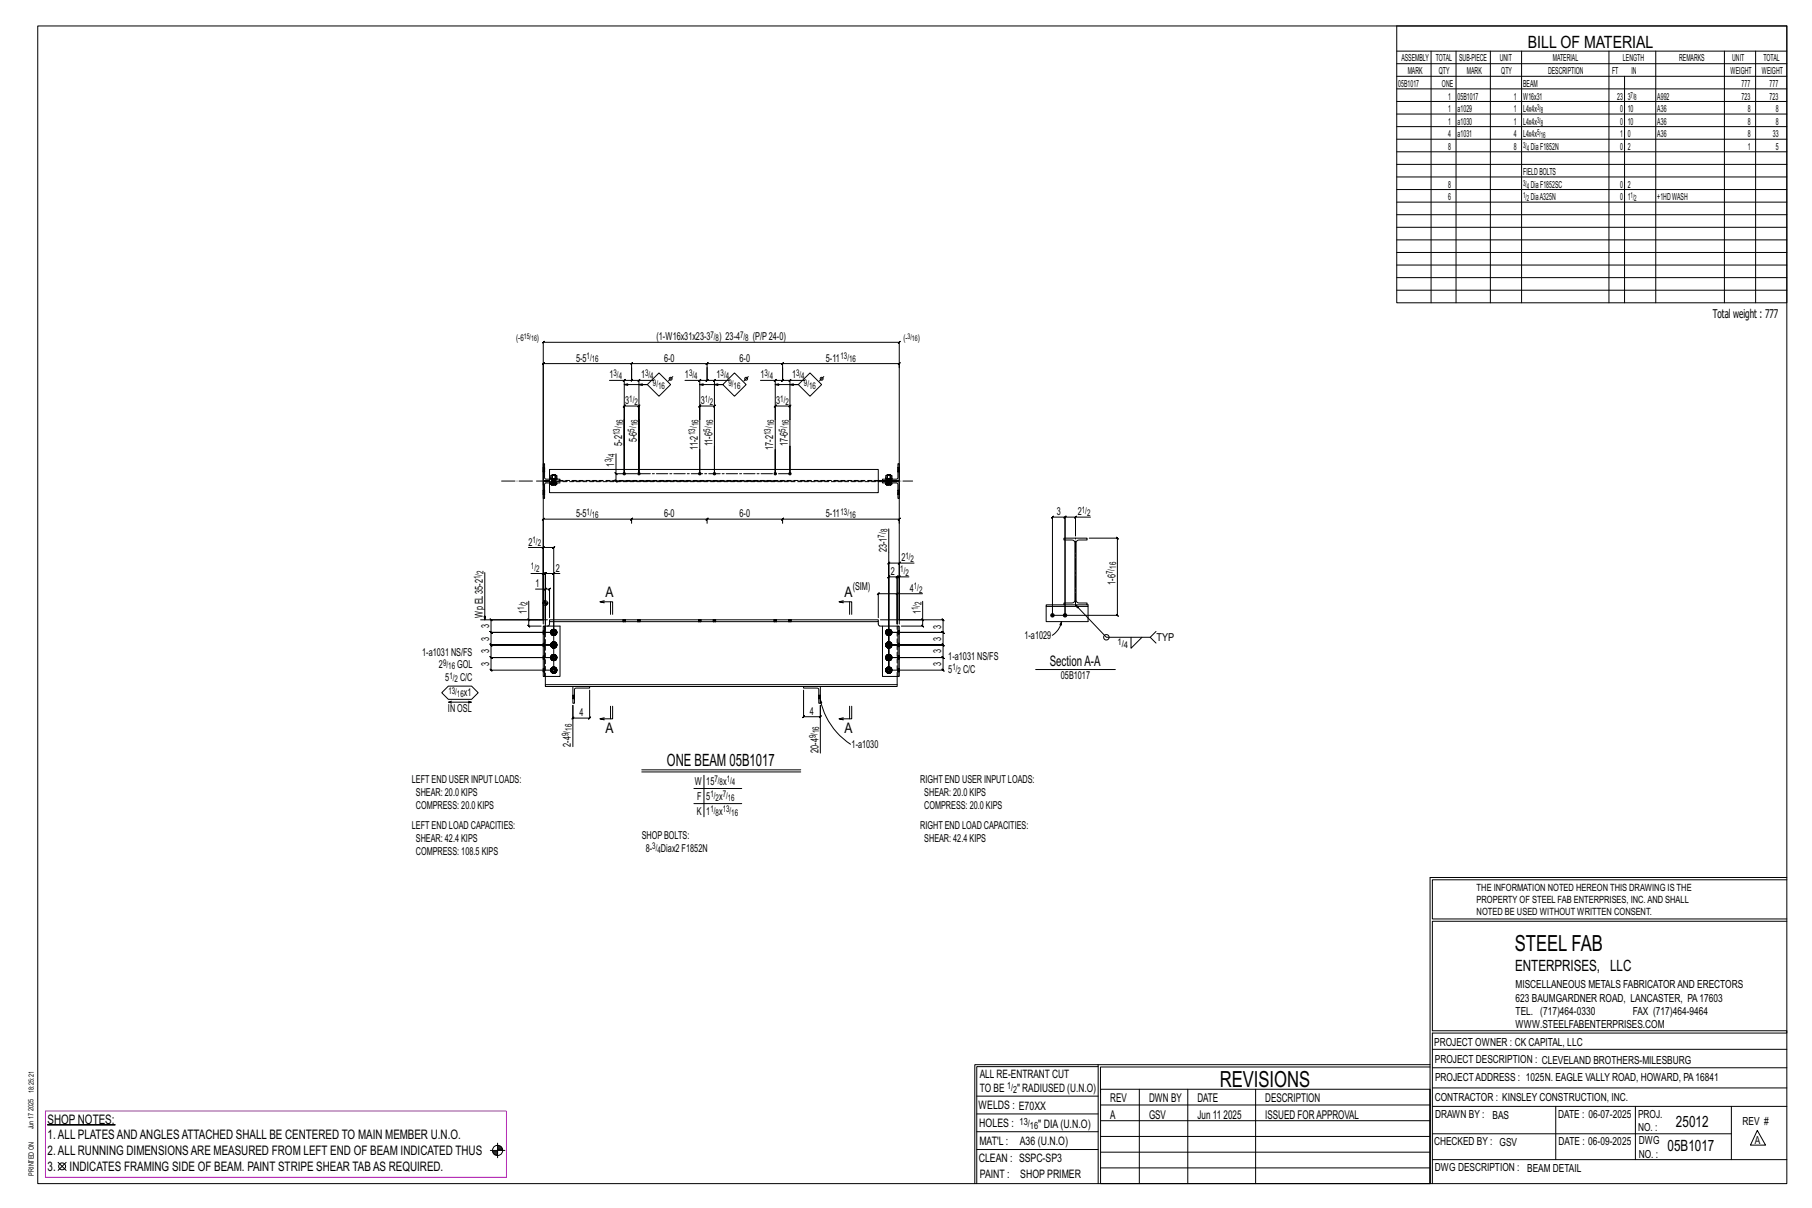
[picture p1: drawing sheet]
<svg xmlns="http://www.w3.org/2000/svg" width="914mm" height="610mm" viewBox="0 0 914 610" stroke-linecap="round" stroke-linejoin="round" font-family="sans-serif">
<g fill="#000" stroke="#000" stroke-width=".5">
<path d="M24 568h34z"/>
<circle cx="315" cy="239" r=".6"/>
<circle cx="322" cy="239" r=".6"/>
<circle cx="353" cy="239" r=".6"/>
<circle cx="361" cy="239" r=".6"/>
<circle cx="391" cy="239" r=".6"/>
<circle cx="399" cy="239" r=".6"/>
<circle cx="531" cy="311" r=".9"/>
<circle cx="537" cy="311" r=".9"/>
</g>
<g fill="none" stroke="#000" stroke-width=".5">
<path d="M19 13h883v584h-883zM705 13h197v140h-197zM705 26h197M705 32h197M705 39h197M722 26v127M735 26v127M752 26v127M768 26v127M812 26v127M820 39v114M836 26v127"/>
<path d="M870 26v127M886 26v127M705 45h197M705 51h197M705 58h197M705 64h197M705 70h197M705 77h197M705 83h197M705 89h197M705 96h197M705 102h197"/>
<path d="M705 108h197M705 115h197M705 121h197M705 127h197M705 134h197M705 140h197M705 146h197M308 192h7v47v-34l1-1-1 1h7l1-1-1 1v34v-47h8M315 192l1-1zM315 194h12h-5M319 183l-1 1 1-1zM319 186v6v-1l-1 1h1h-4"/>
<path d="M319 186v6h-1l1-1v1h3M319 186v-3l-1 1 1-1h-45h1l-1 1v-1v62M319 183h38l-1 1 1-1v3M322 192l1-1zM327 194l6-6 5 6-5 6zM340 190l-3 2M346 192h7v20v-7l1-1-1 1h8h-1l1-1v1v7M353 192l1-1zM353 194h12h-4M357 183l-1 1 1-1zM357 186v6v-1l-1 1h1h-4M357 186v6h-1l1-1v1h4"/>
<path d="M357 183h38l-1 1 1-1v3M360 192l1-1zM368 192h-7v20M371 188l6 6-6 6-6-6zM378 190l-3 2M384 192h7v20M391 194h12h-4M392 191l-1 1zM395 183l-1 1 1-1zM395 186v6v-1l-1 1h1h-4M395 186v6h-1l1-1v1h4M395 183h59l-1 1 1-1v3"/>
<path d="M398 192l1-1zM406 192h-7v20M409 188l6 6-6 6-6-6zM416 190l-2 2M353 212v27M361 212v27M391 212v-7l1-1-1 1h8h-1l1-1v1v7M391 212v27M399 212v27M274 236h.1M274 238h.1M275 236h.1"/>
<path d="M275 238h.1M277 237h166v12h-166zM310 239l1 1zM311 229v10h10M311 239v4l-1-1 1 1h84M315 225v-13v27M322 223v-11v27M353 227v12zM361 225v14zM453 236h.1M453 238h.1M454 236h.1"/>
<path d="M454 238h.1M274 247h.1M274 250h.1M275 247h.1M275 250h.1M276 243h-2v9h1v-8h2M277 242h-2v1h2M277 242l-2-1v-7h-1v8h2M278 241l3 1zM278 244h.1M278 241v-1h1v1M278 244v1"/>
<path d="M278 244h1h-1v1M279 242h.1M279 243h.1M279 244h.1M279 245v-1h2l-1 1M279 245l2-1-1 1M280 244h-1v1M280 241v-1h-1v-1l2 1v1M280 242h.1M280 243h.1M280 244h.1M281 244h.1"/>
<path d="M281 244l-1 1M443 242h10v1h-10M445 243h9v9h-1v-8h-8zM445 242h8v-8h1v8h-9zM447 241l3 1zM447 244h.1M447 241v-1h1v1M447 244l1 1M447 244h1h-1l1 1-1-1M448 242h.1M448 243h.1M448 244h.1"/>
<path d="M448 245v-1h2l-1 1M448 244h1M449 245l1-1-1 1M449 244l-1 1M449 241v-1h-1v-1l2 1v1M449 242h.1M449 243h.1M449 244h.1M450 244h.1M450 244l-1 1M453 247h.1M453 250h.1"/>
<path d="M454 247h.1M454 250h.1M267 276h7v37v-24h-6M274 277l1-1zM274 276h5v1l1-1h-1v62h-31v1l-1-1h1v-6l-1-1 1 1h31h-31l-1-1 1 1v-7v1l-1-1h1h31h-31v1l-1-1h1v-6v1l-1-1 1 1-1-1h1v-6l-1-1 1 1h26M319 264v-3l-1 1h1h-45l1-1-1 1v53M319 262h38h-1l1-1v3M319 261l-1 1zM357 262h38h-1l1-1v3M357 261l-1 1zM394 262l1-1zM395 262h59h-1l1-1v3"/>
<path d="M449 267v71v-54l-1 1 1-1h5M537 272h12v1h-5l-1 1v29l1 1h5v1h-12v-1h5v-1v-29v-1h-5zM543 261v-1l-1 1zM543 261h-6l1-1-1 1v50v-50l1-1-1 1h-6l1-1-1 1v50h33l-1-1 1 1v-39l-1-1 1 1h-14M550 261h-7v10M245 289v24M270 297h5v18M274 289h1l-1 1zM274 289h9M275 298l1-1zM275 297h2v1l1-1h-1v15M279 290l1-1z"/>
<path d="M279 289v30h-31h31M453 300v-1l-1 1zM453 300h-10l1-1-1 1v12M453 285l1-1zM454 291l-1 1zM454 291h-1l-1 1 1-1v24M459 291h-5v24M461 284h-7v29h22l-1-1 1 1v6h-1l1 1v-1h-27h27h-1l1 1v-1v6h-1l1 1v-1h-27h27h-1l1 1v-1v7l-1-1 1 1h-27h27l-1-1 1 1v6h-1l1 1v-1h-27v-47l-1 1 1-1h4l-1 1 1-1v24M466 300h-13v15M243 313h31M266 312l1 1zM267 303v10h9"/>
<path d="M267 313v3l-1-1 1 1h6M274 304h3M274 316h1v25h-1zM274 313v-140l1-1-1 1h180h-1l1-1v1v140M274 304h.1M275 303v1M275 316h8v25h-8M275 313v-24v1l1-1-1 1 1-1h-1v30M275 303v9M275 304v1M276 304v1M277 313h166v1h-166z"/>
<path d="M277 314v1l-1 1M278 319h.1M278 319v1M278 319v-1v1v1M279 320v1M279 318h-1M279 318h.1M279 318h1h1h-1M280 318l1 1v1M280 318h-1M280 320h1l-1 1-1-1M280 320h1"/>
<path d="M280 319v1M281 318v1h-1M281 319h.1M305 304h-2h6v6M305 303l-2 1M308 304v6M314 313h.1M314 314h.1M316 313h.1M316 314h.1M322 313h.1M322 314h.1"/>
<path d="M323 313h.1M323 314h.1M353 313h.1M353 314h.1M354 313h.1M354 314h.1M360 313h.1M360 314h.1M361 313h.1M361 314h.1M391 313h.1M391 314h.1"/>
<path d="M392 313h.1M392 314h.1M398 313h.1M398 314h.1M399 313h.1M399 314h.1M426 304h-3h7v6M426 303l-3 1M429 304v6M443 314l1 2h1M447 319h.1M447 319v1"/>
<path d="M448 319l-1-1v1v1h1M448 320l1 1M448 318h-1M449 318h-1M449 318h1h-1M449 318l1 1v1M449 320h1l-1 1v-1M449 320h1M450 319l-1 1M450 318v1h-1M450 319h.1M453 316h1v25h-1z"/>
<path d="M453 316h-8v25h8M465 312l1 1zM466 303v10h-22M466 313v3l-1-1 1 1h-11M528 306v8h21v-8M536 314v1h-1zM536 314a11 11 0 0 1-5 7M537 305h-9v1h21v-1M543 305l15 17h22l3-3M278 338h.1M278 332h.1M278 325h.1"/>
<path d="M278 331v1M278 339l1 1M278 333h1M278 327h1M278 320l1 1M278 338v1M278 325v1M278 338v-1v1v1M278 331v1v1v-1M278 325v-1v1v2v-1M279 339v1M279 333h.1"/>
<path d="M279 326v1M279 337h-1M279 330l-1 1M279 324h-1M279 339l1 1M279 333h1M279 326l1 1M279 320l1 1M279 337h.1M279 337h1h1h-1M279 330v1M279 331l1-1 1 1h-1"/>
<path d="M279 324v1M279 324h1h1l-1 1M280 337l1 1v1M280 331l1 1M280 325h1v1M280 337h-1M280 330l-1 1M280 324l-1 1M280 339h1l-1 1-1-1M280 333h1h-1h-1M280 326l1 1h-1h-1M280 339h1"/>
<path d="M280 332h1v1M280 326h1v1M280 338v1M280 332v1M280 325v1M281 337v1h-1M281 331h-1M281 324v1h-1M281 338h.1M281 331v1M281 325h.1M447 338h.1"/>
<path d="M447 332h.1M447 325h.1M447 331v1M447 320l1 1M447 327h1M447 333h1M447 339l1 1M447 325v1M447 338v1M448 325l-1-1v1v2l1-1M448 331h-1v1v1l1-1M448 338l-1-1v1v1h1"/>
<path d="M448 326l1 1M448 333h1M448 339l1 1M448 324h-1M448 330l-1 1M448 337h-1M449 324l-1 1M449 324h1l-1 1M449 330l-1 1M449 331v-1l1 1h-1M449 337h-1M449 337h1h-1"/>
<path d="M449 325h1v1M449 331l1 1M449 337l1 1v1M449 326l1 1h-1M449 333h1h-1M449 339h1l-1 1v-1M449 326h1v1M449 332h1v1M449 339h1M450 325l-1 1M450 332l-1 1M450 338l-1 1"/>
<path d="M450 324v1h-1M450 331h-1M450 337v1h-1M450 325h.1M450 331v1M450 338h.1M523 338h40M571 322v5l5-5M580 322l3 3M223 350l3-4h12l3 4-3 3h-12zM226 354h12l-2 1M228 354h-2l2 1"/>
<path d="M236 354h2M275 341v5M289 351h.1M289 353h.1M289 346h9v1h-8v8h-1zM290 351h.1M290 353h.1M298 348v14l-1 1 1-1h-9h1l-1 1v-1v-6v21M298 346h108M308 356v7M309 356v7h-6h2M406 346h8v9h-1v-8h-7z"/>
<path d="M406 348v14h-1l1-1v1h8h-1l1-1v1v-6v24M413 351h.1M413 353h.1M414 353l1 2h-1zM414 353a36 36 0 0 0 15 23M414 351h.1M414 353h.1M429 356v7M430 356v7h-7h3M453 346h-178h14M453 341v5h-39M305 362l-2 1"/>
<path d="M426 362l-3 1M324 388h80M324 390h80M350 398h24M355 391v21M350 406h24M722 443v154M722 443h180M902 444h-179v20h179M902 465h-179v55h179v1h-179v76M554 538h-61v59M554 537h168"/>
<path d="M722 538h-167v13M723 539h179M723 530h179M493 553h61M555 550h167v47h-167zM555 558h167M575 550v47M599 550v47M634 550v47M723 549h179M723 558h179M785 558v27"/>
<path d="M825 558v27M874 558v27M251 577v7M251 579h2M251 580h3M251 578h2M493 571h61M493 562h61M555 573h167M555 566h167M723 572h151M887 570l4 8h-8z"/>
<path d="M29 587l4 4M33 587l-4 4M247 581h8M249 581h2M249 582h2M250 583h1M492 597v-60h62v60M493 580h61M555 589h167M555 581h167M723 585h179"/>
<circle cx="338" cy="191" r=".7"/>
<circle cx="377" cy="191" r=".7"/>
<circle cx="415" cy="191" r=".7"/>
<circle cx="275" cy="304" r="1.2"/>
<circle cx="558" cy="322" r="1.4"/>
<circle cx="31" cy="589" r="1.8"/>
<circle cx="251" cy="581" r="2.6"/>
</g>
<path d="M23 561h233v33h-233z" fill="none" stroke="#f0f" stroke-width=".5"/>
<g fill="none" stroke="#000" stroke-width=".5" stroke-dasharray="2 1.4">
<path d="M274 237h1M274 236h1M274 236h.1M274 238h.1M274 238h1M274 237l1 1M275 236h-1M275 236h.1M275 237h-1l1 1M279 240v-1M279 240h1M279 240h.1"/>
<path d="M279 239h1M280 240h.1M280 239v1M280 240v1zM448 240v-1M448 240h1M448 240h.1M448 239h1M449 240h.1M449 239v1M449 240v1zM453 238h.1"/>
<path d="M453 237h1h-1M453 238h1M454 236h-1M454 237h-1M454 238h-1M454 238h.1M454 236h.1M454 237l-1-1M274 248h1M274 247h.1M274 250v-1M274 249l1 1"/>
<path d="M274 249h1M274 250h1M275 247h-1M275 247h.1M275 249l-1-1 1 1M277 243h166M277 244h6v-1M278 244h.1M278 244v1M278 241h1h-1v-1h1v1v-1v1h1h-1M278 244h1M278 245v-1v1v-1h1"/>
<path d="M279 242h.1M279 242v1M279 243v1M279 243h.1M279 242v2zM279 244h.1M279 245h.1M279 242h-1l1-1M279 242h1M279 241h1M279 243v-1M279 244v1l1-1"/>
<path d="M279 242v1zM279 243l1-1M279 243l1 1zM279 245v-1h1M279 244h2M280 243v-1M280 243v1M280 242h.1M280 245h.1M280 244h.1M280 244h1M280 242h1"/>
<path d="M280 241h1M280 241h1h-1v-1h1v1M280 242v2zM280 243h.1M280 244v-1M280 245l1-1M281 244l-1 1zM281 242h.1M281 241v1M281 244h.1M283 242h-6M443 242h-166"/>
<path d="M447 244h.1M447 244v1M447 241h1h-1v-1h1v1v-1v1h1h-1M447 244l1 1M447 244h1M447 245v-1l1 1-1-1h1M448 242h.1M448 242v1M448 243v1M448 243h.1M448 242v2zM448 244h.1"/>
<path d="M448 245h.1M448 242h-1l1-1M448 242h1M448 241h1M448 243v-1M448 244h1zM448 244l1 1v-1M448 242l1 1zM448 242h1zM449 243v-1M449 242h.1M449 243v1z"/>
<path d="M449 243l-1 1M449 244h-1M449 245l-1-1h1M449 244h.1M449 244h1M449 243v1M449 245h.1M449 242h1M449 241h1M449 241h1h-1v-1h1v1M449 242v2zM449 243h.1"/>
<path d="M449 244v-1M449 245l1-1M450 244l-1 1zM450 242h.1M450 241v1M450 244h.1M453 250v-1M453 248l1 1-1-1M453 250h1M454 247h-1M454 249h-1M454 249v1"/>
<path d="M454 247h.1M454 248l-1-1M454 248h-1M274 320h1zM274 320h.1M274 319l1 1M274 319h1M274 318h1M275 319h-1l1 1M275 316v25M278 319v1zM278 319l1-1-1 1 1 1-1-1"/>
<path d="M278 319h.1M278 320h.1M278 320v-1M278 318v1zM278 318h1zM278 318h1M278 320h1M278 319l1-1M279 319v1zM279 318h1zM279 318h-1v1v1h1M279 319h.1"/>
<path d="M279 320h.1M279 319v-1zM279 318h.1M279 320h1zM279 318h1h-1h1zM280 320h.1M280 318v1zM280 318h.1M280 318h1zM280 318h1M280 319h.1M280 318l1 1z"/>
<path d="M280 319v1zM280 320h1M280 319h1v-1M281 318h-1l1 2M281 318v1zM281 319h.1M281 320h.1M281 319l-1 1zM281 319v1zM314 313v1M314 313h.1M315 313l-1 1"/>
<path d="M315 313v1zM315 313v1M315 314h.1M316 313h.1M316 314h.1M316 314v-1M322 313v1M322 313h.1M322 313l1 1zM322 314h.1M323 313v1M323 313h.1"/>
<path d="M323 314h.1M323 314v-1M353 313v1M353 313h.1M353 313v1zM353 314h.1M354 313v1M354 313h.1M354 314h.1M354 314v-1M360 313v1M360 313h.1"/>
<path d="M361 313v1zM361 313l-1 1M361 314h-1M361 313v1M361 313h.1M361 314h.1M361 314v-1M391 313v1M391 313h.1M391 313v1zM391 314h.1M392 313v1"/>
<path d="M392 313h.1M392 314h.1M392 314v-1M398 313v1M398 313h.1M399 313v1zM399 313l-1 1M399 314h-1M399 313v1M399 313h.1M399 314h.1M399 314v-1"/>
<path d="M447 319v1zM447 319l1-1-1 1 1 1-1-1M447 319h.1M447 320h.1M447 320v-1M447 318v1zM447 318h1zM447 318h1M448 320h.1M448 319v-1M448 319v1zM448 318h1z"/>
<path d="M448 318h-1v1v1h1M448 319h.1M448 319v-1zM448 320h1zM449 318h-1h1h-1h1M449 320h.1M449 318h.1M449 318v1zM449 318h1zM449 318h1M449 319h.1M449 318l1 1z"/>
<path d="M449 319v1zM449 320h1M449 319h1v-1M450 318h-1l1 2M450 318v1zM450 319h.1M450 320h.1M450 319l-1 1zM450 319v1zM453 318h1zM453 319h1h-1M454 318v1"/>
<path d="M454 319l-1-1M454 319h-1M454 320h-1M274 339h1zM274 339h.1M274 339h1M274 338h1M274 337h1M274 333h1zM274 333v-1M274 332l1 1M274 332h1"/>
<path d="M274 331h1M274 326h1zM274 326h.1M274 326h1M274 325h1M275 339l-1-1 1 1M275 332h-1h1M275 326l-1-1 1 1M278 338v1zM278 332h.1M278 325v1zM278 338l1-1-1 1 1 2-1-2"/>
<path d="M278 332l1-1-1 1 1 1-1-1M278 325l1-1-1 1 1 2-1-2M278 338h.1M278 339h.1M278 331v1zM278 332v1zM278 325h.1M278 326v1zM278 339v-1M278 331v1M278 326v-1M278 337v1z"/>
<path d="M278 339l1 1zM278 337h1zM278 331h.1M278 333h1zM278 331l1-1zM278 324v1zM278 327h1zM278 324h1zM278 320l1 1zM278 339l1 1M278 337h1M278 333h1"/>
<path d="M278 331l1-1M278 327h1M278 324h1M278 320l1 1M278 339h1M278 338l1-1M278 332l1 1M278 331h1M278 326h1M278 325h1M279 338v1zM279 332h.1"/>
<path d="M279 325v1zM279 340h1zM279 337h1zM279 333h1zM279 331h1zM279 327h1zM279 324h1zM279 337h-1v1v1h1M279 331h-1v1v-1v1v1v-1v1h1M279 325l-1-1v1v1v1v-1v1l1-1M279 338h.1M279 339h.1"/>
<path d="M279 338v-1zM279 331v1zM279 332v1zM279 331h.1M279 325h.1M279 326h.1M279 340h.1M279 337h.1M279 333h.1M279 330h.1M279 327h.1M279 324h.1"/>
<path d="M279 321h.1M279 339v1zM279 326v1zM279 320v1zM279 340h1M279 339l1 1M279 339h1zM279 337h1h-1h1zM279 330v1M279 333h1M279 330h1h-1h1v1zM279 330h1z"/>
<path d="M279 327h1M279 326h1zM279 325h1zM279 324h1h-1h1v1zM279 321h1zM279 321h1M279 320l1 1M280 339h.1M280 337v1zM280 337h.1M280 333h.1M280 333v-1z"/>
<path d="M280 331h.1M280 326h.1M280 325h.1M280 340l1-1zM280 340l1-1M280 337h1zM280 337h1M280 333h1zM280 333h1M280 330l1 1zM280 330l1 1M280 327h1z"/>
<path d="M280 327h1M280 324h1zM280 324h1M280 321l1-1zM280 321l1-1M280 338h.1M280 331v1zM280 337l1 1zM280 331l1 1zM280 324l1 1zM280 338v1zM280 332h.1"/>
<path d="M280 325v1zM280 339h1M280 338h1v-1M280 332h1v1M280 331h1M280 326h1v1M280 325h1v-1M281 339l-1-1M281 337h-1l1 2M281 333l-1-1M281 331h-1l1 1M281 327l-1-2"/>
<path d="M281 324l-1 1 1 1M281 320l-1-1M281 337v1zM281 331h.1M281 324v1zM281 338h.1M281 331v1zM281 331v1M281 325h.1M281 339h.1M281 332v1zM281 326v1z"/>
<path d="M281 338l-1 2zM281 332l-1 1zM281 325l-1 2zM281 338v1zM281 332h.1M281 325v1zM447 325v1zM447 332h.1M447 338v1zM447 325l1-1-1 1 1 2-1-2M447 332l1-1-1 1 1 1-1-1M447 338l1-1-1 1 1 2-1-2"/>
<path d="M447 325h.1M447 326v1zM447 331v1zM447 332v1zM447 338h.1M447 339h.1M447 326v-1M447 331v1M447 339v-1M447 320l1 1zM447 324v1zM447 327h1z"/>
<path d="M447 324h1zM447 331h.1M447 333h1zM447 331l1-1zM447 337v1zM447 339l1 1zM447 337h1zM447 320l1 1M447 327h1M447 324h1M447 333h1M447 331l1-1"/>
<path d="M447 339l1 1M447 337h1M448 326h.1M448 325h.1M448 332v1M448 331h.1M448 339h.1M448 338v-1M448 325v1zM448 332h.1M448 338v1zM448 327h1z"/>
<path d="M448 324h1zM448 333h1zM448 331h1zM448 340h1zM448 337h1zM448 325l-1-1v1v1v1v-1v1l1-1M448 331h-1v1v-1v1v1v-1v1h1M448 337h-1v1v1h1M448 331v1zM448 332v1zM448 338h.1M448 338v-1z"/>
<path d="M448 321h1zM448 330h1zM448 320l1 1h-1h1h-1zM448 326l1 1h-1h1h-1zM448 326h1zM448 325h1zM448 333h1h-1h1h-1zM448 339l1 1h-1h1h-1zM448 339h1zM449 321h.1M449 320v1M449 324h-1h1h-1h1"/>
<path d="M449 327h.1M449 326h.1M449 325h.1M449 324v1zM449 324h.1M449 330h-1h1h-1l1 1M449 333h.1M449 331h.1M449 330v1zM449 330h.1M449 337h-1h1h-1h1M449 340h.1"/>
<path d="M449 339v1M449 339h.1M449 337h.1M449 333v-1zM449 337v1zM449 321l1-1zM449 321l1-1M449 327h1zM449 327h1M449 324h1zM449 324h1M449 333h1z"/>
<path d="M449 333h1M449 330l1 1zM449 330l1 1M449 340l1-1zM449 340l1-1M449 337h1zM449 337h1M449 331v1zM449 338h.1M449 324l1 1zM449 331l1 1zM449 337l1 1z"/>
<path d="M449 325v1zM449 332h.1M449 338v1zM449 326h1v1M449 325h1v-1M449 332h1v1M449 331h1M449 339h1M449 338h1v-1M450 320v-1M450 327v-2M450 324l-1 1 1 1"/>
<path d="M450 333v-1M450 331h-1l1 1M450 339v-1M450 337h-1l1 2M450 324v1zM450 331h.1M450 337v1zM450 325h.1M450 331v1zM450 331v1M450 338h.1M450 326v1z"/>
<path d="M450 332v1zM450 339h.1M450 325l-1 2zM450 332l-1 1zM450 338l-1 2zM450 325v1zM450 332h.1M450 338v1zM453 325h1zM453 325h1h-1M453 331h1zM453 331l1 1-1-1"/>
<path d="M453 337h1zM453 338h1h-1M454 325h.1M454 325h-1M454 326h-1M454 331h.1M454 331h-1M454 332h-1M454 333h-1M454 337v1M454 338l-1-1M454 338h-1"/>
<path d="M454 339h-1M289 351l1 1zM289 351h1M289 351h.1M289 353h.1M289 352l1 1M289 352h1M289 353h1M290 351h-1M290 351h.1M290 352h.1M413 352h1z"/>
<path d="M413 353h.1M413 352v-1M413 353h1M414 351h-1M414 352h-1M414 353h.1M414 351h.1M414 352l-1-1M453 341v-25"/>
</g>
<path d="M253 243h208" fill="none" stroke="#000" stroke-width=".5" stroke-dasharray="6.8 1 0 1"/>
<path d="M322 239h77M543 305v-33" fill="none" stroke="#000" stroke-width=".5" stroke-dasharray="5.8 1 1 1"/>
<g font-size="11.2">
<text x="764" y="480">STEEL FAB</text>
<text x="616" y="548">REVISIONS</text>
</g>
<g font-size="8.6">
<text x="771" y="24">BILL OF MATERIAL</text>
<text x="337" y="387">ONE BEAM 05B1017</text>
</g>
<g font-size="7.9">
<text x="765" y="490">ENTERPRISES, LLC</text>
<text x="846" y="569">25012</text>
<text x="842" y="581">05B1017</text>
</g>
<g font-size="7.3">
<text x="306" y="301">A</text>
<text x="426" y="301">A</text>
<text x="530" y="336">SectionA-A</text>
<text x="306" y="370">A</text>
<text x="426" y="370">A</text>
</g>
<g font-size="6.6">
<text x="24" y="567">SHOP NOTES:</text>
<text x="24" y="575">1.ALL PLATESANDANGLESATTACHED SHALL BE CENTERED TO MAIN MEMBER U.N.O.</text>
<text x="24" y="583">2.ALL RUNNING DIMENSIONSARE MEASURED FROM LEFT END OF BEAM INDICATED THUS</text>
<text x="24" y="591">3.</text>
<text x="35" y="591">INDICATES FRAMING SIDE OF BEAM. PAINT STRIPE SHEAR TABAS REQUIRED.</text>
</g>
<g font-size="6.1">
<text x="864" y="161">Total weight : 777</text>
<text x="560" y="556">REV</text>
<text x="580" y="556">DWN BY</text>
<text x="604" y="556">DATE</text>
<text x="639" y="556">DESCRIPTION</text>
<text x="560" y="564">A</text>
<text x="580" y="564">GSV</text>
<text x="604" y="564">Jun 11</text>
<text x="617" y="564">2025</text>
<text x="639" y="564">ISSUED FORAPPROVAL</text>
</g>
<g font-size="5.9">
<text x="494" y="560">WELDS : E70XX</text>
<text x="494" y="569">HOLES :</text>
<text x="524" y="569">&quot; DIA(U.N.O)</text>
<text x="494" y="578">MAT'L :</text>
<text x="515" y="578">A36 (U.N.O)</text>
<text x="494" y="586">CLEAN : SSPC-SP3</text>
<text x="495" y="595">PAINT :</text>
<text x="515" y="595">SHOP PRIMER</text>
</g>
<g font-size="5.8">
<text x="494" y="544">ALL RE-ENTRANT CUT</text>
<text x="494" y="551">TO BE</text>
<text x="513" y="551">&quot; RADIUSED (U.N.O)</text>
</g>
<g font-size="5.6">
<text x="765" y="499">MISCELLANEOUS METALS FABRICATORAND ERECTORS</text>
<text x="765" y="505">623 BAUMGARDNER ROAD, LANCASTER, PA17603</text>
<text x="765" y="512">TEL. (717)464-0330</text>
<text x="824" y="512">FAX (717)464-9464</text>
<text x="765" y="519">WWW.STEELFABENTERPRISES.COM</text>
<text x="724" y="528">PROJECT OWNER : CK CAPITAL, LLC</text>
<text x="724" y="537">PROJECT DESCRIPTION : CLEVELAND BROTHERS-MILESBURG</text>
<text x="724" y="545">PROJECTADDRESS : 1025N. EAGLE VALLY ROAD, HOWARD, PA16841</text>
<text x="724" y="556">CONTRACTOR : KINSLEY CONSTRUCTION, INC.</text>
<text x="724" y="564">DRAWN BY :</text>
<text x="753" y="564">BAS</text>
<text x="786" y="564">DATE : 06-07-2025</text>
<text x="827" y="564">PROJ.</text>
<text x="879" y="568">REV #</text>
<text x="827" y="571">NO. :</text>
<text x="724" y="578">CHECKED BY : GSV</text>
<text x="787" y="578">DATE : 06-09-2025</text>
<text x="827" y="578">DWG</text>
<text x="886" y="578">A</text>
<text x="827" y="584">NO. :</text>
<text x="724" y="591">DWG DESCRIPTION : BEAM DETAIL</text>
</g>
<g font-size="5.5">
<text x="331" y="172">(1-W16x31x23-3</text>
<text x="363" y="172">) 23-4</text>
<text x="380" y="172">(P/P24-0)</text>
<text x="291" y="183">5-5</text>
<text x="335" y="183">6-0</text>
<text x="373" y="183">6-0</text>
<text x="417" y="183">5-11</text>
<text x="308" y="191">1</text>
<text x="323" y="191">1</text>
<text x="346" y="191">1</text>
<text x="362" y="191">1</text>
<text x="384" y="191">1</text>
<text x="400" y="191">1</text>
<text x="316" y="204">3</text>
<text x="354" y="204">3</text>
<text x="392" y="204">3</text>
<text x="314" y="225" transform="rotate(-90 314 225)">5-2</text>
<text x="321" y="223" transform="rotate(-90 321 223)">5-6</text>
<text x="352" y="227" transform="rotate(-90 352 227)">11-2</text>
<text x="360" y="225" transform="rotate(-90 360 225)">11-6</text>
<text x="390" y="227" transform="rotate(-90 390 227)">17-2</text>
<text x="398" y="225" transform="rotate(-90 398 225)">17-6</text>
<text x="310" y="235" transform="rotate(-90 310 235)">1</text>
<text x="291" y="261">5-5</text>
<text x="335" y="261">6-0</text>
<text x="373" y="261">6-0</text>
<text x="417" y="261">5-11</text>
<text x="533" y="260">3</text>
<text x="544" y="260">2</text>
<text x="267" y="275">2</text>
<text x="448" y="279" transform="rotate(-90 448 279)">23-1</text>
<text x="455" y="283">2</text>
<text x="280" y="288">2</text>
<text x="450" y="290">2</text>
<text x="270" y="296">1</text>
<text x="430" y="298">(SIM)</text>
<text x="459" y="299">4</text>
<text x="563" y="295" transform="rotate(-90 563 295)">1-6</text>
<text x="244" y="312" transform="rotate(-90 244 312)">Wp EL35-2</text>
<text x="266" y="310" transform="rotate(-90 266 310)">1</text>
<text x="465" y="310" transform="rotate(-90 465 310)">1</text>
<text x="247" y="317" transform="rotate(-90 247 317)">3</text>
<text x="475" y="317" transform="rotate(-90 475 317)">3</text>
<text x="247" y="323" transform="rotate(-90 247 323)">3</text>
<text x="475" y="323" transform="rotate(-90 475 323)">3</text>
<text x="517" y="323">1-a1029</text>
<text x="584" y="323">TYP</text>
<text x="247" y="330" transform="rotate(-90 247 330)">3</text>
<text x="475" y="330" transform="rotate(-90 475 330)">3</text>
<text x="213" y="331">1-a1031 NS/FS</text>
<text x="479" y="333">1-a1031 NS/FS</text>
<text x="222" y="337">2</text>
<text x="231" y="337">GOL</text>
<text x="247" y="336" transform="rotate(-90 247 336)">3</text>
<text x="475" y="336" transform="rotate(-90 475 336)">3</text>
<text x="479" y="340">5</text>
<text x="486" y="340">C/C</text>
<text x="225" y="344">5</text>
<text x="232" y="344">C/C</text>
<text x="535" y="343">05B1017</text>
<text x="234" y="351">x1</text>
<text x="226" y="359">IN OSL</text>
<text x="293" y="361">4</text>
<text x="409" y="361">4</text>
<text x="288" y="377" transform="rotate(-90 288 377)">2-4</text>
<text x="430" y="377">1-a1030</text>
<text x="413" y="380" transform="rotate(-90 413 380)">20-4</text>
<text x="208" y="395">LEFT END USER INPUT LOADS:</text>
<text x="351" y="396">W</text>
<text x="356" y="396">15</text>
<text x="365" y="396">x</text>
<text x="464" y="395">RIGHT END USER INPUT LOADS:</text>
<text x="210" y="402">SHEAR: 20.0 KIPS</text>
<text x="466" y="402">SHEAR: 20.0 KIPS</text>
<text x="352" y="404">F</text>
<text x="356" y="404">5</text>
<text x="363" y="404">x</text>
<text x="210" y="408">COMPRESS: 20.0 KIPS</text>
<text x="352" y="411">K</text>
<text x="356" y="411">1</text>
<text x="363" y="411">x</text>
<text x="466" y="408">COMPRESS: 20.0 KIPS</text>
<text x="208" y="418">LEFT END LOAD CAPACITIES:</text>
<text x="464" y="418">RIGHT END LOAD CAPACITIES:</text>
<text x="210" y="425">SHEAR: 42.4 KIPS</text>
<text x="324" y="423">SHOPBOLTS:</text>
<text x="466" y="425">SHEAR: 42.4 KIPS</text>
<text x="210" y="431">COMPRESS: 108.5 KIPS</text>
<text x="326" y="430">8-</text>
<text x="334" y="430">Diax2 F1852N</text>
</g>
<g font-size="5">
<text x="745" y="450">THE INFORMATION NOTED HEREON THIS DRAWING IS THE</text>
<text x="745" y="456">PROPERTY OF STEEL FAB ENTERPRISES, INC.AND SHALL</text>
<text x="745" y="462">NOTED BE USED WITHOUT WRITTEN CONSENT.</text>
<text x="508" y="550">1/</text>
<text x="511" y="551">2</text>
<text x="515" y="568">13/</text>
<text x="520" y="570">16</text>
</g>
<g font-size="4.9">
<text x="707" y="31">ASSEMBLY</text>
<text x="725" y="31">TOTAL</text>
<text x="736" y="31">SUB-PIECE</text>
<text x="757" y="31">UNIT</text>
<text x="784" y="31">MATERIAL</text>
<text x="819" y="31">LENGTH</text>
<text x="847" y="31">REMARKS</text>
<text x="874" y="31">UNIT</text>
<text x="890" y="31">TOTAL</text>
<text x="710" y="37">MARK</text>
<text x="726" y="37">QTY</text>
<text x="740" y="37">MARK</text>
<text x="758" y="37">QTY</text>
<text x="781" y="37">DESCRIPTION</text>
<text x="814" y="37">FT</text>
<text x="823" y="37">IN</text>
<text x="873" y="37">WEIGHT</text>
<text x="889" y="37">WEIGHT</text>
<text x="706" y="44">05B1017</text>
<text x="728" y="44">ONE</text>
<text x="769" y="44">BEAM</text>
<text x="879" y="44">777</text>
<text x="893" y="44">777</text>
<text x="731" y="50">1</text>
<text x="736" y="50">05B1017</text>
<text x="764" y="50">1</text>
<text x="769" y="50">W16x31</text>
<text x="816" y="50">23</text>
<text x="821" y="50">3</text>
<text x="836" y="50">A992</text>
<text x="879" y="50">723</text>
<text x="893" y="50">723</text>
<text x="731" y="57">1</text>
<text x="736" y="57">a1029</text>
<text x="764" y="57">1</text>
<text x="769" y="57">L4x4x</text>
<text x="818" y="57">0</text>
<text x="821" y="57">10</text>
<text x="836" y="57">A36</text>
<text x="882" y="57">8</text>
<text x="896" y="57">8</text>
<text x="731" y="63">1</text>
<text x="736" y="63">a1030</text>
<text x="764" y="63">1</text>
<text x="769" y="63">L4x4x</text>
<text x="818" y="63">0</text>
<text x="821" y="63">10</text>
<text x="836" y="63">A36</text>
<text x="882" y="63">8</text>
<text x="896" y="63">8</text>
<text x="731" y="69">4</text>
<text x="736" y="69">a1031</text>
<text x="764" y="69">4</text>
<text x="769" y="69">L4x4x</text>
<text x="818" y="69">1</text>
<text x="821" y="69">0</text>
<text x="836" y="69">A36</text>
<text x="882" y="69">8</text>
<text x="895" y="69">33</text>
<text x="731" y="76">8</text>
<text x="764" y="76">8</text>
<text x="772" y="76">DiaF1852N</text>
<text x="818" y="76">0</text>
<text x="821" y="76">2</text>
<text x="882" y="76">1</text>
<text x="896" y="76">5</text>
<text x="769" y="88">FIELDBOLTS</text>
<text x="731" y="95">8</text>
<text x="772" y="95">DiaF1852SC</text>
<text x="818" y="95">0</text>
<text x="821" y="95">2</text>
<text x="731" y="101">6</text>
<text x="772" y="101">DiaA325N</text>
<text x="818" y="101">0</text>
<text x="821" y="101">1</text>
<text x="836" y="101">+1HDWASH</text>
</g>
<g font-size="4.7">
<text x="260" y="172">(-6</text>
<text x="271" y="172">)</text>
<text x="358" y="171">7/</text>
<text x="361" y="172">8</text>
<text x="373" y="171">7/</text>
<text x="376" y="172">8</text>
<text x="456" y="172">(-</text>
<text x="463" y="172">)</text>
<text x="296" y="181">1/</text>
<text x="299" y="183">16</text>
<text x="424" y="181">13/</text>
<text x="428" y="183">16</text>
<text x="310" y="190">3/</text>
<text x="312" y="191">4</text>
<text x="326" y="190">3/</text>
<text x="328" y="191">4</text>
<text x="348" y="190">3/</text>
<text x="350" y="191">4</text>
<text x="364" y="190">3/</text>
<text x="366" y="191">4</text>
<text x="386" y="190">3/</text>
<text x="388" y="191">4</text>
<text x="402" y="190">3/</text>
<text x="404" y="191">4</text>
<text x="329" y="195">9/</text>
<text x="332" y="196">16</text>
<text x="368" y="195">9/</text>
<text x="370" y="196">16</text>
<text x="406" y="195">9/</text>
<text x="408" y="196">16</text>
<text x="318" y="203">1/</text>
<text x="356" y="203">1/</text>
<text x="394" y="203">1/</text>
<text x="320" y="204">2</text>
<text x="358" y="204">2</text>
<text x="396" y="204">2</text>
<text x="314" y="215" transform="rotate(-90 314 215)">16</text>
<text x="322" y="215" transform="rotate(-90 322 215)">16</text>
<text x="353" y="215" transform="rotate(-90 353 215)">16</text>
<text x="360" y="215" transform="rotate(-90 360 215)">16</text>
<text x="391" y="215" transform="rotate(-90 391 215)">16</text>
<text x="398" y="215" transform="rotate(-90 398 215)">16</text>
<text x="313" y="220" transform="rotate(-90 313 220)">13/</text>
<text x="320" y="218" transform="rotate(-90 320 218)">5/</text>
<text x="351" y="220" transform="rotate(-90 351 220)">13/</text>
<text x="358" y="218" transform="rotate(-90 358 218)">5/</text>
<text x="389" y="220" transform="rotate(-90 389 220)">13/</text>
<text x="396" y="218" transform="rotate(-90 396 218)">5/</text>
<text x="309" y="233" transform="rotate(-90 309 233)">3/</text>
<text x="310" y="231" transform="rotate(-90 310 231)">4</text>
<text x="296" y="260">1/</text>
<text x="299" y="261">16</text>
<text x="424" y="260">13/</text>
<text x="428" y="261">16</text>
<text x="546" y="259">1/</text>
<text x="549" y="260">2</text>
<text x="448" y="269" transform="rotate(-90 448 269)">8</text>
<text x="269" y="274">1/</text>
<text x="271" y="276">2</text>
<text x="446" y="271" transform="rotate(-90 446 271)">7/</text>
<text x="457" y="282">1/</text>
<text x="268" y="287">1/</text>
<text x="460" y="284">2</text>
<text x="563" y="287" transform="rotate(-90 563 287)">16</text>
<text x="242" y="292" transform="rotate(-90 242 292)">1/</text>
<text x="244" y="290" transform="rotate(-90 244 290)">2</text>
<text x="271" y="289">2</text>
<text x="454" y="289">1/</text>
<text x="457" y="291">2</text>
<text x="562" y="290" transform="rotate(-90 562 290)">7/</text>
<text x="461" y="297">1/</text>
<text x="464" y="299">2</text>
<text x="266" y="305" transform="rotate(-90 266 305)">2</text>
<text x="465" y="305" transform="rotate(-90 465 305)">2</text>
<text x="265" y="308" transform="rotate(-90 265 308)">1/</text>
<text x="463" y="308" transform="rotate(-90 463 308)">1/</text>
<text x="564" y="325">1/</text>
<text x="567" y="327">4</text>
<text x="224" y="336">9/</text>
<text x="226" y="338">16</text>
<text x="481" y="338">1/</text>
<text x="483" y="340">2</text>
<text x="227" y="343">1/</text>
<text x="229" y="344">2</text>
<text x="226" y="350">13/</text>
<text x="231" y="352">16</text>
<text x="287" y="371" transform="rotate(-90 287 371)">9/</text>
<text x="289" y="369" transform="rotate(-90 289 369)">16</text>
<text x="413" y="370" transform="rotate(-90 413 370)">16</text>
<text x="412" y="373" transform="rotate(-90 412 373)">9/</text>
<text x="361" y="395">7/</text>
<text x="367" y="395">1/</text>
<text x="363" y="396">8</text>
<text x="369" y="396">4</text>
<text x="358" y="402">1/</text>
<text x="361" y="404">2</text>
<text x="365" y="402">7/</text>
<text x="367" y="404">16</text>
<text x="358" y="410">1/</text>
<text x="361" y="412">8</text>
<text x="365" y="410">13/</text>
<text x="369" y="412">16</text>
<text x="329" y="429">3/</text>
<text x="332" y="430">4</text>
</g>
<g font-size="4.2">
<text x="823" y="49">7/</text>
<text x="825" y="51">8</text>
<text x="776" y="56">3/</text>
<text x="778" y="57">8</text>
<text x="776" y="62">3/</text>
<text x="778" y="63">8</text>
<text x="776" y="68">5/</text>
<text x="778" y="70">16</text>
<text x="769" y="75">3/</text>
<text x="770" y="76">4</text>
<text x="769" y="94">3/</text>
<text x="770" y="95">4</text>
<text x="769" y="100">1/</text>
<text x="770" y="101">2</text>
<text x="823" y="100">1/</text>
<text x="825" y="101">2</text>
</g>
<g font-size="4">
<text x="264" y="171">15/</text>
<text x="268" y="172">16</text>
<text x="458" y="171">3/</text>
<text x="460" y="172">16</text>
</g>
<g font-size="3.7">
<text x="17" y="551" transform="rotate(-90 17 551)">18:25:21</text>
<text x="17" y="561" transform="rotate(-90 17 561)">2025</text>
<text x="17" y="570" transform="rotate(-90 17 570)">Jun 17</text>
<text x="17" y="593" transform="rotate(-90 17 593)">PRINTED ON</text>
</g>
</svg>
